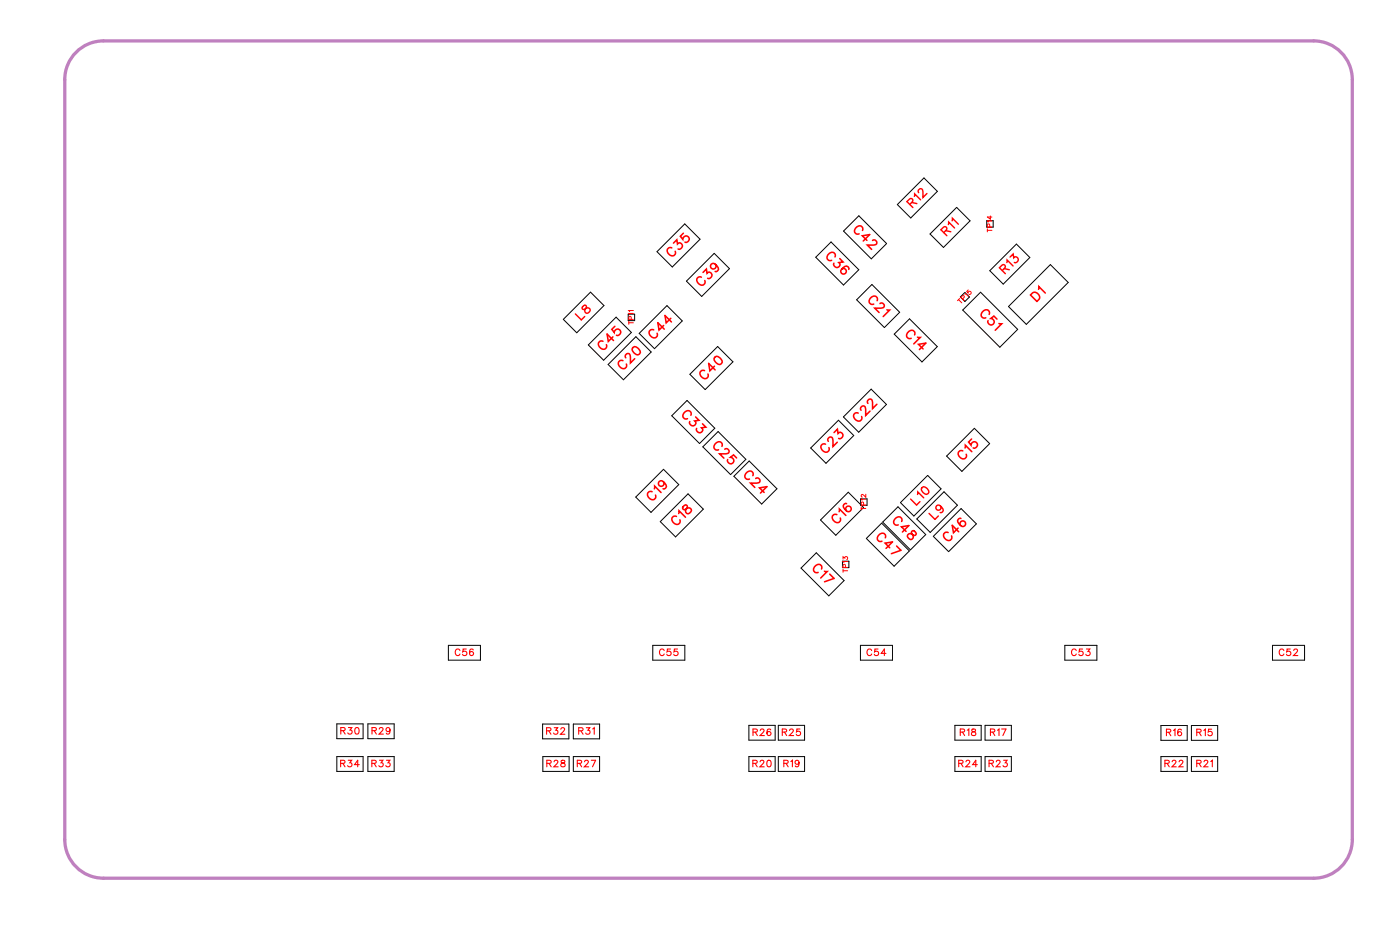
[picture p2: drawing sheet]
<svg xmlns="http://www.w3.org/2000/svg" width="109mm" height="72mm" viewBox="0 0 109 72" stroke-linecap="round" stroke-linejoin="round" font-family="sans-serif">
<path d="M8 68.2a3 3 0 0 1-3-3v-59a3 3 0 0 1 3-3h94a3 3 0 0 1 3 3v59a3 3 0 0 1-3 3h-94" fill="none" stroke="#bf80bf" stroke-width=".25"/>
<g fill="none" stroke="#000" stroke-width=".08">
<path d="M53.2 17.4l1.2 1.2-2.2 2.1-1.2-1.2zM55.5 19.7l1.2 1.2-2.2 2.1-1.2-1.2zM64.5 18.8l2.2 2.1-1.2 1.2-2.1-2.1zM66.7 16.8l2.2 2.1-1.2 1.2-2.2-2.2zM69.7 15.9l2.1-2.1 1 1.1-2.1 2zM72.2 18.2l2.1-2.1 1 1-2 2.1zM76.6 17.1h.5v.5h-.5zM45.7 26.8l2.2-2.2 1.1 1.2-2.1 2.2zM45.9 22.7l1 1-2.1 2.1-1-1zM48.8 24.4h.5v.5h-.5zM49.4 26.1l1.2 1.2-2.2 2.2-1.2-1.2zM51.5 36.4l1.2 1.2-2.1 2.2-1.2-1.2z"/>
<path d="M51.8 23.7l1.2 1.2-2.2 2.2-1.2-1.2zM53.4 31.1l2.1 2.1-1.2 1.2-2.1-2.1zM53.4 38.3l1.2 1.2-2.1 2.2-1.2-1.2zM55.7 26.9l1.2 1.2-2.1 2.1-1.2-1.1zM55.8 33.5l2.1 2.2-1.2 1.1-2.1-2.1zM58.2 35.8l2.1 2.1-1.1 1.2-2.2-2.1zM63 34.8l2.1-2.2 1.2 1.2-2.1 2.2zM65.5 32.4l2.2-2.2 1.2 1.2-2.2 2.2zM65.9 38.2l1.2 1.2-2.2 2.2-1.2-1.2zM66.8 38.7h.5v.5h-.5zM67.7 22.1l2.2 2.1-1.2 1.2-2.2-2.1zM69.7 39.3l2.2 2.2-1.2 1.2-2.1-2.2z"/>
<path d="M70.6 24.8l2.2 2.1-1.2 1.2-2.1-2.2zM72 36.9l1.1 1-2.1 2.2-1.1-1.1zM73.3 38.2l1.1 1-2.2 2.1-1-1zM74.6 39.5l1.2 1.2-2.1 2.1-1.2-1.2zM74.9 22.7l.4 .4-.4 .3-.3-.3zM75.7 33.3l1.2 1.1-2.2 2.2-1.2-1.2zM76.2 22.7l2.8 2.9-1.3 1.4-2.9-2.9zM76.9 21l2-2.1 1.1 1.1-2.1 2.1zM81.6 20.5l1.4 1.4-3.3 3.3-1.4-1.4zM26.2 58.7h2v1.2h-2zM26.2 56.2h2v1.1h-2zM28.6 58.7h2v1.2h-2z"/>
<path d="M28.6 56.2h2v1.1h-2zM34.8 50.1h2.5v1.1h-2.5zM42.1 56.2h2.1v1.2h-2.1zM42.2 58.7h2v1.2h-2zM44.5 58.7h2.1v1.2h-2.1zM44.5 56.2h2.1v1.2h-2.1zM50.7 50.1h2.5v1.1h-2.5zM58.2 56.3h2v1.2h-2zM58.2 58.7h2v1.2h-2zM60.5 56.3h2v1.2h-2zM60.5 58.7h2v1.2h-2zM63.4 42.9l2.2 2.2-1.2 1.2-2.2-2.2z"/>
<path d="M65.4 43.6h.5v.5h-.5zM66.8 50.1h2.5v1.1h-2.5zM68.5 40.6l2.1 2.2-1.2 1.2-2.1-2.2zM74.2 56.3h2v1.2h-2zM74.2 58.7h2v1.2h-2zM76.5 56.3h2.1v1.2h-2.1zM76.5 58.7h2.1v1.2h-2.1zM82.7 50.1h2.5v1.1h-2.5zM90.2 56.3h2v1.2h-2zM90.2 58.7h2v1.2h-2zM92.5 56.3h2.1v1.2h-2.1zM92.5 58.7h2.1v1.2h-2.1z"/>
<path d="M98.8 50.1h2.5v1.1h-2.5z"/>
</g>
<g fill="none" stroke="#f00" stroke-width=".08">
<path d="M76.7 17.9h.3M76.7 17.8v.2M76.9 17.6v-.2h-.2v.2h.3M76.9 16.8v.2l-.2-.2h.3M77 17.2h-.3h.1M48.8 25.1h.4M48.8 24.9v.3M49 24.8v-.2h-.1l-.1 .2h.4M49.2 24.3h-.4l.1 .1M49.2 24.1h-.4l.1 .1M66.9 39.5h.3M66.9 39.3v.3"/>
<path d="M67.1 39.2v-.2h-.2v.2h.3M67.2 38.7h-.3l.1 .1M67.2 38.4v.2l-.2-.2-.1 .1 .1 .1M74.4 23.3l.3 .2M74.5 23.2l-.1 .1M74.8 23.2l.1-.1-.1-.2-.2 .2 .3 .2M75 22.9v-.2l.2 .3M75.2 22.5l-.1 .1 .1 .1a.13 .13 0 0 1 .1-.1 .13 .13 0 0 1 .1 .2 .13 .13 0 0 1-.1 .1M26.5 59.3l.2-.1 .1-.1-.3-.1v.5M26.5 56.7h.3v-.1l-.3-.1v.5M26.6 59.3l.2 .2M26.6 56.7l.2 .3"/>
<path d="M27 59h.3l-.1 .2a.17 .17 0 0 1 .1 .3 .17 .17 0 0 1-.3-.1M27.1 56.5h.2l-.1 .2a.17 .17 0 0 1 .1 .2 .17 .17 0 0 1-.3 0M27.6 56.5a.23 .23 0 0 1 .3 .2 .23 .23 0 0 1-.3 .3v-.2zM27.9 59.4h-.4l.3-.4v.5M28.9 59.3l.3-.1v-.1l-.3-.1v.5M28.9 56.7h.3v-.1l-.3-.1v.5M29.1 59.3l.1 .2M29.1 56.7l.1 .3M29.5 56.6l.2-.1 .1 .1-.4 .4h.4M29.5 59h.2l-.1 .2a.17 .17 0 0 1 .1 .3 .17 .17 0 0 1-.3-.1M30 59h.3l-.2 .2a.18 .18 0 0 1 .2 .3 .17 .17 0 0 1-.3-.1M30.3 56.6a.16 .16 0 0 1-.2 .2 .16 .16 0 0 1-.1-.3 .16 .16 0 0 1 .3 .1l-.1 .4-.2-.1"/>
<path d="M35.7 50.5a.19 .19 0 0 0-.2-.1 .19 .19 0 0 0-.1 .2v.1a.19 .19 0 0 0 .1 .2 .19 .19 0 0 0 .2-.1M36.2 50.4h-.2l-.1 .2a.18 .18 0 0 1 .3 0 .18 .18 0 0 1 0 .3 .18 .18 0 0 1-.3-.1M36.8 50.5l-.1-.1a.22 .22 0 0 0-.3 .2 .22 .22 0 0 0 .4 .2 .16 .16 0 0 0-.1-.2 .16 .16 0 0 0-.2 .1M42.5 56.7h.2l.1-.1-.3-.1v.5M42.5 59.3l.3-.1v-.1l-.3-.1v.5M42.6 56.7l.2 .3M42.6 59.3l.2 .2M43 59.1l.2-.1 .1 .2-.3 .3h.4M43 56.5h.3l-.1 .2a.17 .17 0 0 1 .1 .3 .17 .17 0 0 1-.3-.1M43.6 56.6l.2-.1 .1 .1-.4 .4h.4M43.6 59v.2l.3 .2a.17 .17 0 0 1-.2 .1 .17 .17 0 0 1-.1-.1l.3-.3-.1-.1zM44.8 59.3l.3-.1 .1-.1-.4-.1v.5"/>
<path d="M44.9 56.7h.3l.1-.1-.4-.1v.5M45 59.3l.2 .2M45.1 56.7l.2 .3M45.4 59.1l.2-.1 .1 .2-.3 .3h.3M45.5 56.5h.3l-.1 .2a.17 .17 0 0 1 .1 .3 .17 .17 0 0 1-.3-.1M45.9 59h.4l-.3 .5M46 56.6l.2-.1v.5M51.6 50.5a.19 .19 0 0 0-.2-.1 .19 .19 0 0 0-.2 .2v.1a.19 .19 0 0 0 .2 .2 .19 .19 0 0 0 .2-.1M52.1 50.4h-.3v.2a.18 .18 0 0 1 .3 0 .18 .18 0 0 1 0 .3 .18 .18 0 0 1-.3-.1M52.6 50.4h-.2v.2a.18 .18 0 0 1 .2 0 .18 .18 0 0 1 0 .3 .18 .18 0 0 1-.3-.1M58.5 59.3l.3-.1v-.1l-.3-.1v.5M58.5 56.8h.3v-.1l-.3-.1v.5"/>
<path d="M58.6 59.3l.2 .2M58.7 56.8l.1 .3M59 59.1l.2-.1 .1 .2-.3 .3h.4M59.1 56.7l.1-.1 .1 .1-.3 .4h.4M59.6 59a.23 .23 0 0 1 .3 .3 .23 .23 0 0 1-.3 .2v-.2zM59.9 56.7l-.1-.1a.22 .22 0 0 0-.3 .2 .22 .22 0 0 0 .4 .2 .16 .16 0 0 0-.1-.2 .16 .16 0 0 0-.2 .1M60.8 56.8h.3v-.1l-.3-.1v.5M60.9 59.3l.3-.1v-.1l-.3-.1v.5M60.9 56.8l.2 .3M61 59.3l.2 .2M61.3 56.7l.2-.1 .1 .1-.3 .4h.3M61.4 59.1l.1-.1v.5"/>
<path d="M62.1 59.2a.16 .16 0 0 1-.3 .1 .16 .16 0 0 1 0-.2 .16 .16 0 0 1 .2 0v.4h-.2M62.1 56.6h-.2v.2a.18 .18 0 0 1 .2 0 .18 .18 0 0 1 0 .3 .18 .18 0 0 1-.3-.1M65.5 43.4v-.2l.1 .1a.12 .12 0 0 1 .2-.1 .12 .12 0 0 1 0 .2M65.5 44.3h.3M65.5 44.2v.2M65.7 44l-.1-.2h-.1v.2h.3M65.8 43.6h-.3v.1M67.7 50.5a.19 .19 0 0 0-.2-.1 .19 .19 0 0 0-.2 .2v.1a.19 .19 0 0 0 .2 .2 .19 .19 0 0 0 .2-.1M68.2 50.4h-.2l-.1 .2a.18 .18 0 0 1 .3 0 .18 .18 0 0 1 0 .3 .18 .18 0 0 1-.3-.1M68.8 50.7h-.4l.3-.3v.5M74.5 59.3l.3-.1v-.1l-.3-.1v.5M74.6 56.8h.3v-.1l-.3-.1v.5"/>
<path d="M74.6 59.3l.2 .2M74.8 56.8l.1 .3M75 59.1l.2-.1 .1 .2-.3 .3h.3M75.1 56.7l.1-.1v.5M75.5 56.6v.2l.3 .1a.17 .17 0 0 1-.2 .2 .17 .17 0 0 1-.1-.2l.3-.2-.1-.1zM75.9 59.4h-.4l.3-.4v.5M76.8 59.3l.3-.1 .1-.1-.4-.1v.5M76.9 56.8h.3l.1-.1-.4-.1v.5M77 59.3l.2 .2M77.1 56.8l.2 .3M77.4 59.1l.2-.1 .1 .2-.3 .3h.3M77.5 56.7l.1-.1v.5"/>
<path d="M77.8 56.6h.3l-.2 .5M78 59h.2l-.1 .2a.17 .17 0 0 1 .1 .3 .17 .17 0 0 1-.3-.1M83.6 50.5a.19 .19 0 0 0-.2-.1 .19 .19 0 0 0-.2 .2v.1a.19 .19 0 0 0 .2 .2 .19 .19 0 0 0 .2-.1M84.1 50.4h-.3v.2a.18 .18 0 0 1 .3 0 .18 .18 0 0 1 0 .3 .18 .18 0 0 1-.3-.1M84.4 50.4h.2l-.1 .2a.17 .17 0 0 1 .1 .3 .17 .17 0 0 1-.3-.1M90.5 59.3l.3-.1v-.1l-.3-.1v.5M90.6 56.8h.3v-.1l-.3-.1v.5M90.6 59.3l.2 .2M90.8 56.8l.1 .3M91 59.1l.2-.1 .1 .2-.3 .3h.4M91.1 56.7l.2-.1v.5M91.6 59.1l.2-.1 .1 .2-.3 .3h.3"/>
<path d="M91.8 56.7l-.1-.1a.22 .22 0 0 0-.3 .3 .22 .22 0 0 0 .4 .1 .16 .16 0 0 0-.1-.2 .16 .16 0 0 0-.2 .1M93 56.8h.2l.1-.1-.3-.1v.5M93 59.3l.2-.1 .1-.1-.3-.1v.5M93.1 56.8l.2 .3M93.1 59.3l.2 .2M93.5 56.7l.1-.1v.5M93.5 59.1l.2-.1 .1 .2-.3 .3h.3M94 59.1l.2-.1v.5M94.1 56.6h-.2l-.1 .2a.18 .18 0 0 1 .3 0 .18 .18 0 0 1 0 .3 .18 .18 0 0 1-.3-.1M99.7 50.5a.19 .19 0 0 0-.2-.1 .19 .19 0 0 0-.1 .2v.1a.19 .19 0 0 0 .1 .2 .19 .19 0 0 0 .2-.1M100.2 50.4h-.2l-.1 .2a.18 .18 0 0 1 .3 0 .18 .18 0 0 1 0 .3 .18 .18 0 0 1-.3-.1M100.5 50.5l.2-.1 .1 .1-.3 .4h.3"/>
</g>
<g fill="none" stroke="#f00" stroke-width=".12">
<path d="M52.2 19.2a.26 .26 0 0 0-.4 .1 .26 .26 0 0 0 .1 .4l.1 .1a.26 .26 0 0 0 .4 0 .26 .26 0 0 0 0-.3M52.3 18.9l.3-.3v.3a.24 .24 0 0 1 .4 .2 .24 .24 0 0 1-.3 .2M53.1 18.1l-.3 .2 .2 .3a.25 .25 0 0 1 .3-.3 .25 .25 0 0 1 .2 .3 .25 .25 0 0 1-.3 .2M64.9 19.9a.26 .26 0 0 0-.1-.3 .26 .26 0 0 0-.4 .1l-.1 .1a.26 .26 0 0 0 0 .3 .26 .26 0 0 0 .3 .1M67 17.9a.26 .26 0 0 0-.1-.3 .26 .26 0 0 0-.3 0l-.2 .1a.26 .26 0 0 0 0 .4 .26 .26 0 0 0 .3 .1M67.3 18.7l-.3-.4 .5-.1-.5 .5M67.8 18.7l.2-.1 .1 .1v.2l-.3 .1h-.4l.3 .4M46.8 26.5a.26 .26 0 0 0-.3 .1 .26 .26 0 0 0 0 .3l.2 .1a.26 .26 0 0 0 .3 .1 .26 .26 0 0 0 .1-.3M47.6 26.2l-.4 .3v-.6l.5 .5M47.8 25.3l-.3 .3 .2 .2a.25 .25 0 0 1 .3-.3 .25 .25 0 0 1 .2 .3 .25 .25 0 0 1-.3 .2M48.4 28a.26 .26 0 0 0-.3 .1 .26 .26 0 0 0 0 .3l.1 .1a.26 .26 0 0 0 .4 .1 .26 .26 0 0 0 0-.3M48.6 27.8v-.2l.1-.1h.2l.1 .2v.5l.3-.4"/>
<path d="M49.1 27a.37 .37 0 0 1 .5 .1 .37 .37 0 0 1 0 .4 .41 .41 0 0 1-.5-.5zM50.6 38.2a.26 .26 0 0 0-.3 .1 .26 .26 0 0 0 .1 .3l.1 .1a.26 .26 0 0 0 .3 .1 .26 .26 0 0 0 .1-.4M50.8 25.6a.26 .26 0 0 0-.4 .1 .26 .26 0 0 0 .1 .3l.1 .2a.26 .26 0 0 0 .3 0 .26 .26 0 0 0 .1-.3M50.8 37.9v-.2l.5 .5M51.5 37.4a.22 .22 0 0 1-.1 .3 .22 .22 0 0 1-.3-.1 .22 .22 0 0 1 .3-.3l.1 .1a.34 .34 0 0 1 .2 .5h-.2M51.5 25.3l-.3 .3-.1-.5 .5 .5M52.1 24.7l-.4 .4-.1-.6 .5 .5M52.7 39.9v-.2l.5 .5M53.2 39.2l-.2 .2 .1 .1h.5a.24 .24 0 0 1 0 .3 .24 .24 0 0 1-.3 0l-.1-.2 .2-.3-.1-.1zM53.7 32.2a.26 .26 0 0 0-.1-.3 .26 .26 0 0 0-.4 .1l-.1 .1a.26 .26 0 0 0 0 .3 .26 .26 0 0 0 .3 .1M54 32.4l.3 .2-.3 .1a.24 .24 0 0 1-.2 .4 .24 .24 0 0 1-.2-.4M54.5 21.5a.26 .26 0 0 0-.4 .1 .26 .26 0 0 0 .1 .3l.1 .2a.26 .26 0 0 0 .3 0 .26 .26 0 0 0 .1-.3"/>
<path d="M54.6 32.9l.2 .3h-.3a.24 .24 0 0 1-.2 .4 .24 .24 0 0 1-.2-.3M54.6 21.1l.3-.2v.3a.24 .24 0 0 1 .4 .2 .24 .24 0 0 1-.3 .2M54.7 28.8a.26 .26 0 0 0-.3 .1 .26 .26 0 0 0 0 .3l.2 .1a.26 .26 0 0 0 .3 .1 .26 .26 0 0 0 .1-.4M55.5 28.4l-.4 .4-.1-.6 .5 .5M55.5 27.7a.38 .38 0 0 1 .5 .1 .38 .38 0 0 1 0 .5 .38 .38 0 0 1-.4-.2 .38 .38 0 0 1-.1-.4zM55.6 20.5a.22 .22 0 0 1-.1 .4 .22 .22 0 0 1-.3-.2 .22 .22 0 0 1 .2-.3l.2 .1a.34 .34 0 0 1 .1 .5l-.2 .1M56.1 34.7a.26 .26 0 0 0-.1-.4 .26 .26 0 0 0-.4 .1l-.1 .1a.26 .26 0 0 0 0 .3 .26 .26 0 0 0 .3 .1M56.3 34.9l.2-.1 .1 .1v.2l-.2 .1h-.5l.3 .4M57.2 35.5l-.2-.2-.3 .2a.25 .25 0 0 1 .3 .3 .25 .25 0 0 1-.3 .2 .25 .25 0 0 1-.2-.3M58.5 36.9a.26 .26 0 0 0-.1-.3 .26 .26 0 0 0-.4 0l-.1 .2a.26 .26 0 0 0 0 .3 .26 .26 0 0 0 .3 .1M58.7 37.1h.2l.1 .1v.2l-.2 .1h-.5l.3 .3M59.3 38.2l-.3-.3 .6-.1-.5 .5"/>
<path d="M64.1 34.5a.26 .26 0 0 0-.3 .1 .26 .26 0 0 0 0 .3l.2 .1a.26 .26 0 0 0 .3 .1 .26 .26 0 0 0 .1-.4M64.3 34.3v-.3l.1-.1h.2l.1 .3v.5l.3-.4M64.8 33.6l.2-.3 .1 .4a.24 .24 0 0 1 .4 .1 .24 .24 0 0 1-.4 .2M65 40a.26 .26 0 0 0-.3 0 .26 .26 0 0 0 0 .4l.1 .1a.26 .26 0 0 0 .4 0 .26 .26 0 0 0 .1-.3M65.2 39.7v-.2l.5 .5M65.2 20.1l.3 .2-.4 .1a.24 .24 0 0 1-.1 .4 .24 .24 0 0 1-.2-.4M65.4 20.9a.22 .22 0 0 1 .3 .1 .22 .22 0 0 1-.2 .3 .22 .22 0 0 1-.2-.3l.1-.1a.33 .33 0 0 1 .5-.2v.2M65.8 39.1h-.1a.35 .35 0 0 0-.1 .5 .35 .35 0 0 0 .4 .1 .22 .22 0 0 0 .1-.3 .22 .22 0 0 0-.3-.1 .22 .22 0 0 0-.1 .3M66.7 32.1a.26 .26 0 0 0-.4 .1 .26 .26 0 0 0 .1 .3l.1 .1a.26 .26 0 0 0 .3 .1 .26 .26 0 0 0 .1-.4M66.9 31.8v-.2l.1-.1h.1l.1 .3v.5l.4-.4M67.4 31.3v-.2l.1-.1h.2l.1 .2v.5l.3-.3M68.1 23.3a.26 .26 0 0 0-.1-.3 .26 .26 0 0 0-.3 .1l-.1 .1a.26 .26 0 0 0-.1 .3 .26 .26 0 0 0 .4 .1"/>
<path d="M68.3 23.6l.3-.1 .1 .1v.2l-.3 .1h-.5l.4 .4M68.9 24.1h.2l-.5 .5M71 26a.26 .26 0 0 0-.1-.3 .26 .26 0 0 0-.3 0l-.1 .1a.26 .26 0 0 0-.1 .4 .26 .26 0 0 0 .4 .1M71.3 26.2h.2l-.5 .5M71.7 27.1l-.4-.4 .6-.1-.5 .5M74.8 35a.26 .26 0 0 0-.4 .1 .26 .26 0 0 0 .1 .3l.1 .2a.26 .26 0 0 0 .4 0 .26 .26 0 0 0 0-.3M75 34.8v-.2l.5 .5M75.5 34.1l-.3 .2 .2 .3a.25 .25 0 0 1 .3-.3 .25 .25 0 0 1 .2 .3 .25 .25 0 0 1-.3 .2M76.8 24.4a.26 .26 0 0 0-.1-.3 .26 .26 0 0 0-.3 0l-.1 .1a.26 .26 0 0 0-.1 .4 .26 .26 0 0 0 .4 .1M77.4 24.8l-.2-.3-.2 .2a.25 .25 0 0 1 .2 .3 .25 .25 0 0 1-.3 .2 .25 .25 0 0 1-.2-.3M77.6 25.1h.2l-.5 .5M80 22.9l.2-.2a.38 .38 0 0 1 .4 .1 .38 .38 0 0 1 .1 .4l-.2 .2z"/>
<path d="M80.7 22.5v-.3l.5 .5M52.5 40.1a.26 .26 0 0 0-.3 .1 .26 .26 0 0 0 .1 .3l.1 .1a.26 .26 0 0 0 .3 .1 .26 .26 0 0 0 .1-.3M63.8 44.2a.26 .26 0 0 0-.1-.4 .26 .26 0 0 0-.3 .1l-.1 .1a.26 .26 0 0 0-.1 .3 .26 .26 0 0 0 .3 .1M64 44.3l.2 .1-.5 .5M64.4 44.6l.4 .3-.8 .3M68.8 41.8a.26 .26 0 0 0-.1-.4 .26 .26 0 0 0-.4 .1l-.1 .1a.26 .26 0 0 0 0 .3 .26 .26 0 0 0 .3 .1M69.1 42.5l-.4-.3 .6-.1-.5 .5M69.6 42.4l.4 .3-.8 .3M70 40.5a.26 .26 0 0 0-.1-.3 .26 .26 0 0 0-.3 0l-.1 .1a.26 .26 0 0 0-.1 .4 .26 .26 0 0 0 .4 0M70.4 41.3l-.4-.4 .6-.1-.5 .5M70.6 41.5l.1-.1 .3 .2 .1-.1v-.2l-.2-.1-.1 .1 .1 .5a.24 .24 0 0 1-.3 0 .24 .24 0 0 1 0-.3zM73.6 41.3a.26 .26 0 0 0-.3 .1 .26 .26 0 0 0 .1 .4l.1 .1a.26 .26 0 0 0 .3 0 .26 .26 0 0 0 .1-.3"/>
<path d="M74.4 41l-.3 .4-.1-.6 .5 .5M74.6 40.3v-.1a.35 .35 0 0 0-.2 .5 .35 .35 0 0 0 .5 .1 .22 .22 0 0 0 0-.3 .22 .22 0 0 0-.3 0 .22 .22 0 0 0 0 .3"/>
</g>
<g fill="none" stroke="#f00" stroke-width=".11">
<path d="M70.7 15.9l.2-.3-.1-.2-.4 .3 .5 .4M70.8 15.7l.4 .1M71 15.2v-.1l.5 .4M71.4 15l-.1-.2 .3-.1 .1 .6 .3-.3M73.3 18.1l.2-.3-.1-.2-.3 .2 .4 .5M73.5 17.9l.3 .1M73.7 17.4v-.2l.4 .5M74 17.1v-.2l.4 .5M78.5 20l.2-.3v.3a.22 .22 0 0 1 .4 .2 .22 .22 0 0 1-.3 .2M44.7 24.4l.5 .4 .2-.2M45.3 23.7l-.1 .2 .1 .1 .5-.1a.22 .22 0 0 1 0 .3 .22 .22 0 0 1-.4 0l.2-.4-.1-.1zM70.7 38.7l.5 .5 .3-.3"/>
<path d="M71.3 38.4v-.2l.4 .4M71.6 37.8a.35 .35 0 0 1 .4 .1 .35 .35 0 0 1 .1 .4 .35 .35 0 0 1-.4-.1 .35 .35 0 0 1-.1-.4zM72.2 39.9l.4 .4 .3-.2M73 39.3a.2 .2 0 0 1 0 .3 .2 .2 0 0 1-.3-.2 .2 .2 0 0 1 .2-.2l.1 .1a.31 .31 0 0 1 .2 .5h-.2M77.8 21l.3-.3-.1-.2-.4 .3 .5 .4M78 20.9h.4M78.2 20.4v-.2l.5 .4"/>
</g>
<g font-size="1.2" fill="#fff">
<text x="52.4" y="20.2" transform="rotate(-45 52.4 20.2)">C35</text>
<text x="54.7" y="22.5" transform="rotate(-45 54.7 22.5)">C39</text>
<text x="63.9" y="20.1" transform="rotate(45 63.9 20.1)">C36</text>
<text x="66" y="18.1" transform="rotate(45 66 18.1)">C42</text>
<text x="67.1" y="23.5" transform="rotate(45 67.1 23.5)">C21</text>
<text x="80.7" y="23.7" transform="rotate(-45 80.7 23.7)">D1</text>
<text x="47" y="27.5" transform="rotate(-45 47 27.5)">C45</text>
<text x="48.6" y="29" transform="rotate(-45 48.6 29)">C20</text>
<text x="51" y="26.6" transform="rotate(-45 51 26.6)">C44</text>
<text x="54.9" y="29.8" transform="rotate(-45 54.9 29.8)">C40</text>
<text x="70" y="26.2" transform="rotate(45 70 26.2)">C14</text>
<text x="75.8" y="24.6" transform="rotate(45 75.8 24.6)">C51</text>
<text x="52.7" y="32.4" transform="rotate(45 52.7 32.4)">C33</text>
<text x="55.1" y="34.8" transform="rotate(45 55.1 34.8)">C25</text>
<text x="64.3" y="35.5" transform="rotate(-45 64.3 35.5)">C23</text>
<text x="66.8" y="33.1" transform="rotate(-45 66.8 33.1)">C22</text>
<text x="75" y="36" transform="rotate(-45 75 36)">C15</text>
<text x="50.8" y="39.2" transform="rotate(-45 50.8 39.2)">C19</text>
<text x="52.7" y="41.1" transform="rotate(-45 52.7 41.1)">C18</text>
<text x="57.5" y="37.1" transform="rotate(45 57.5 37.1)">C24</text>
<text x="65.2" y="40.9" transform="rotate(-45 65.2 40.9)">C16</text>
<text x="67.8" y="41.9" transform="rotate(45 67.8 41.9)">C47</text>
<text x="69" y="40.7" transform="rotate(45 69 40.7)">C48</text>
<text x="62.8" y="44.4" transform="rotate(45 62.8 44.4)">C17</text>
<text x="73.8" y="42.3" transform="rotate(-45 73.8 42.3)">C46</text>
</g>
<g font-size="1.1" fill="#fff">
<text x="71.1" y="16.3" transform="rotate(-45 71.1 16.3)">R12</text>
<text x="73.7" y="18.5" transform="rotate(-45 73.7 18.5)">R11</text>
<text x="78.2" y="21.5" transform="rotate(-45 78.2 21.5)">R13</text>
<text x="45.3" y="25.1" transform="rotate(-45 45.3 25.1)">L8</text>
<text x="71.3" y="39.4" transform="rotate(-45 71.3 39.4)">L10</text>
<text x="72.8" y="40.6" transform="rotate(-45 72.8 40.6)">L9</text>
</g>
<g font-size=".9" fill="#fff">
<text x="35.3" y="51.1">C56</text>
<text x="51.2" y="51.1">C55</text>
<text x="67.3" y="51.1">C54</text>
<text x="83.2" y="51.1">C53</text>
<text x="99.3" y="51.1">C52</text>
<text x="26.4" y="59.7">R34</text>
<text x="26.4" y="57.2">R30</text>
<text x="28.8" y="59.7">R33</text>
<text x="28.8" y="57.2">R29</text>
<text x="42.4" y="57.2">R32</text>
<text x="42.4" y="59.7">R28</text>
<text x="44.8" y="59.7">R27</text>
<text x="44.9" y="57.2">R31</text>
<text x="58.4" y="59.7">R20</text>
<text x="58.4" y="57.3">R26</text>
<text x="60.7" y="57.3">R25</text>
<text x="60.8" y="59.7">R19</text>
<text x="74.4" y="59.7">R24</text>
<text x="74.5" y="57.3">R18</text>
<text x="76.8" y="59.7">R23</text>
<text x="76.9" y="57.3">R17</text>
<text x="90.4" y="59.7">R22</text>
<text x="90.6" y="57.3">R16</text>
<text x="92.9" y="57.3">R15</text>
<text x="92.9" y="59.7">R21</text>
</g>
<g font-size=".6" fill="#fff">
<text x="74.7" y="23.7" transform="rotate(-45 74.7 23.7)">TP15</text>
<text x="77.2" y="18" transform="rotate(-90 77.2 18)">TP14</text>
<text x="49.3" y="25.2" transform="rotate(-90 49.3 25.2)">TP11</text>
<text x="67.4" y="39.6" transform="rotate(-90 67.4 39.6)">TP12</text>
<text x="66" y="44.5" transform="rotate(-90 66 44.5)">TP13</text>
</g>
</svg>
